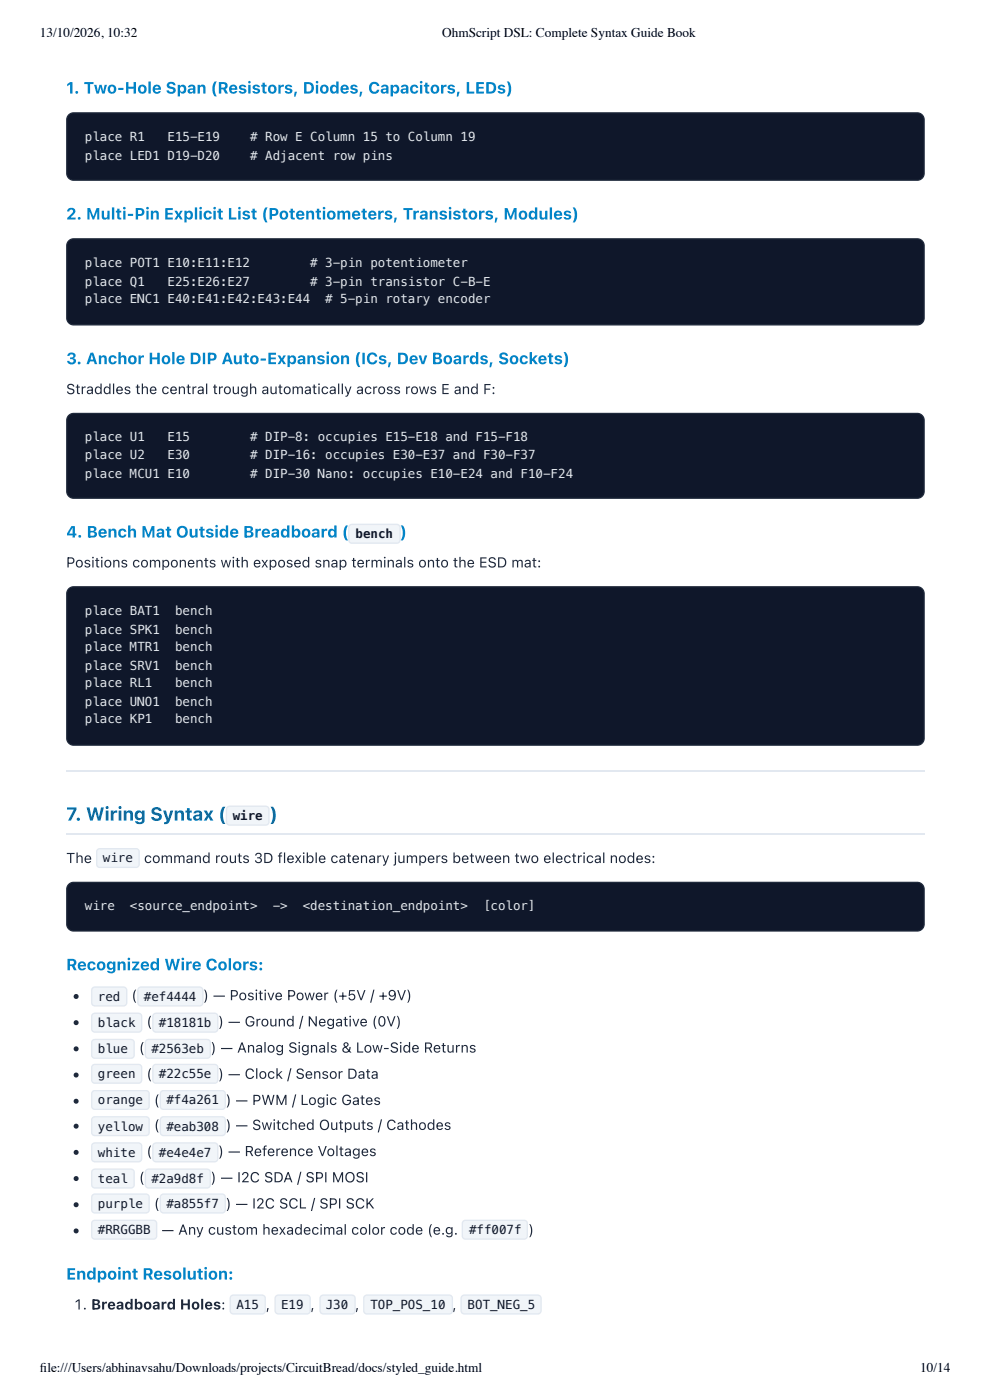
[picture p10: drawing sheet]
<svg xmlns="http://www.w3.org/2000/svg" width="210mm" height="297mm" viewBox="0 0 210 297" stroke-linecap="round" stroke-linejoin="round" font-family="sans-serif">
<path d="M14.6 24.4l.5-.3 .5-.2h178.9a1.45 1.45 0 0 1 1.4 1.5v11.4a1.46 1.46 0 0 1-1.4 1.4h-178.9a1.46 1.46 0 0 1-1.4-1.4v-11.4l.1-.6z" fill="#0f172a"/>
<path d="M14.6 24.4l.5-.3 .5-.2h178.9a1.45 1.45 0 0 1 1.4 1.5v11.4a1.46 1.46 0 0 1-1.4 1.4h-178.9a1.46 1.46 0 0 1-1.4-1.4v-11.4l.1-.6z" fill="none" stroke="#1e293b" stroke-width=".26"/>
<path d="M14.6 51.1l.5-.3 .5-.1h178.9a1.45 1.45 0 0 1 1.4 1.4v15.4a1.46 1.46 0 0 1-1.4 1.4h-178.9a1.46 1.46 0 0 1-1.4-1.4v-15.4l.1-.5z" fill="#0f172a"/>
<path d="M14.6 51.1l.5-.3 .5-.1h178.9a1.45 1.45 0 0 1 1.4 1.4v15.4a1.46 1.46 0 0 1-1.4 1.4h-178.9a1.46 1.46 0 0 1-1.4-1.4v-15.4l.1-.5z" fill="none" stroke="#1e293b" stroke-width=".26"/>
<path d="M14.6 88.1l.5-.3 .5-.1h178.9a1.45 1.45 0 0 1 1.4 1.5v15a1.46 1.46 0 0 1-1.4 1.5h-178.9a1.46 1.46 0 0 1-1.4-1.5v-15l.1-.6z" fill="#0f172a"/>
<path d="M14.6 88.1l.5-.3 .5-.1h178.9a1.45 1.45 0 0 1 1.4 1.5v15a1.46 1.46 0 0 1-1.4 1.5h-178.9a1.46 1.46 0 0 1-1.4-1.5v-15l.1-.6z" fill="none" stroke="#1e293b" stroke-width=".26"/>
<path d="M14.6 124.9l.5-.3 .5-.1h178.9a1.45 1.45 0 0 1 1.4 1.4v30.7a1.46 1.46 0 0 1-1.4 1.5h-178.9a1.46 1.46 0 0 1-1.4-1.5v-30.7l.1-.5z" fill="#0f172a"/>
<path d="M14.6 124.9l.5-.3 .5-.1h178.9a1.45 1.45 0 0 1 1.4 1.4v30.7a1.46 1.46 0 0 1-1.4 1.5h-178.9a1.46 1.46 0 0 1-1.4-1.5v-30.7l.1-.5z" fill="none" stroke="#1e293b" stroke-width=".26"/>
<path d="M14 163.6h182.1M14 176.9h182.1" fill="none" stroke="#e2e8f0" stroke-width=".26"/>
<path d="M14.6 187.6l.5-.3 .5-.1h178.9a1.45 1.45 0 0 1 1.4 1.4v7.5a1.46 1.46 0 0 1-1.4 1.4h-178.9a1.46 1.46 0 0 1-1.4-1.4v-7.6z" fill="#0f172a"/>
<path d="M14.6 187.6l.5-.3 .5-.1h178.9a1.45 1.45 0 0 1 1.4 1.4v7.5a1.46 1.46 0 0 1-1.4 1.4h-178.9a1.46 1.46 0 0 1-1.4-1.4v-7.6z" fill="none" stroke="#1e293b" stroke-width=".26"/>
<path d="M74.1 111.4l.5-.3h9.5a.79 .79 0 0 1 .8 .8v2.7a.79 .79 0 0 1-.8 .8h-9.5a.79 .79 0 0 1-.8-.8v-2.7z" fill="#f1f5f9"/>
<path d="M74.1 111.5l.5-.2h9.5a.66 .66 0 0 1 .7 .6v2.7a.66 .66 0 0 1-.7 .6h-9.5a.66 .66 0 0 1-.6-.6v-2.7z" fill="none" stroke="#e2e8f0" stroke-width=".26"/>
<path d="M48.1 171.2l.6-.3h7.7a.79 .79 0 0 1 .7 .8v2.7a.79 .79 0 0 1-.7 .8h-7.7a.79 .79 0 0 1-.8-.8v-2.7z" fill="#f1f5f9"/>
<path d="M48.2 171.2l.5-.1h7.7a.66 .66 0 0 1 .6 .6v2.7a.66 .66 0 0 1-.6 .6h-7.7a.66 .66 0 0 1-.7-.6v-2.7z" fill="none" stroke="#e2e8f0" stroke-width=".26"/>
<path d="M20.6 180.1l.6-.2h7.6a.79 .79 0 0 1 .8 .8v2.7a.79 .79 0 0 1-.8 .8h-7.6a.79 .79 0 0 1-.8-.8v-2.7z" fill="#f1f5f9"/>
<path d="M20.7 180.2l.5-.2h7.6a.66 .66 0 0 1 .7 .7v2.7a.66 .66 0 0 1-.7 .6h-7.6a.66 .66 0 0 1-.7-.6v-2.7z" fill="none" stroke="#e2e8f0" stroke-width=".26"/>
<circle cx="16.1" cy="211.4" r=".53" fill="#1e293b"/>
<path d="M19.5 209.5l.6-.2h6.1a.79 .79 0 0 1 .8 .8v2.6a.79 .79 0 0 1-.8 .8h-6.1a.79 .79 0 0 1-.8-.8v-2.6z" fill="#f1f5f9"/>
<path d="M19.6 209.6l.5-.2h6.1a.66 .66 0 0 1 .7 .7v2.6a.66 .66 0 0 1-.7 .7h-6.1a.66 .66 0 0 1-.7-.7v-2.6z" fill="none" stroke="#e2e8f0" stroke-width=".26"/>
<path d="M29.3 209.5l.6-.2h12.4a.79 .79 0 0 1 .8 .8v2.6a.79 .79 0 0 1-.8 .8h-12.4a.79 .79 0 0 1-.8-.8v-2.6z" fill="#f1f5f9"/>
<path d="M29.4 209.6l.5-.2h12.4a.66 .66 0 0 1 .7 .7v2.6a.66 .66 0 0 1-.7 .7h-12.4a.66 .66 0 0 1-.7-.7v-2.6z" fill="none" stroke="#e2e8f0" stroke-width=".26"/>
<circle cx="16.1" cy="217" r=".53" fill="#1e293b"/>
<path d="M19.5 215.1l.6-.3h9.3a.79 .79 0 0 1 .8 .8v2.7a.79 .79 0 0 1-.8 .8h-9.3a.79 .79 0 0 1-.8-.8v-2.7z" fill="#f1f5f9"/>
<path d="M19.6 215.2l.5-.2h9.3a.66 .66 0 0 1 .6 .6v2.7a.66 .66 0 0 1-.6 .6h-9.3a.66 .66 0 0 1-.7-.6v-2.7z" fill="none" stroke="#e2e8f0" stroke-width=".26"/>
<path d="M32.5 215.1l.6-.3h12.4a.79 .79 0 0 1 .8 .8v2.7a.79 .79 0 0 1-.8 .8h-12.4a.79 .79 0 0 1-.8-.8v-2.7z" fill="#f1f5f9"/>
<path d="M32.6 215.2l.5-.2h12.4a.66 .66 0 0 1 .7 .6v2.7a.66 .66 0 0 1-.7 .6h-12.4a.66 .66 0 0 1-.7-.6v-2.7z" fill="none" stroke="#e2e8f0" stroke-width=".26"/>
<circle cx="16.1" cy="222.5" r=".53" fill="#1e293b"/>
<path d="M19.5 220.6l.6-.2h7.7a.79 .79 0 0 1 .8 .8v2.6a.79 .79 0 0 1-.8 .8h-7.7a.79 .79 0 0 1-.8-.8v-2.6z" fill="#f1f5f9"/>
<path d="M19.6 220.7l.5-.2h7.7a.66 .66 0 0 1 .6 .7v2.6a.66 .66 0 0 1-.6 .7h-7.7a.66 .66 0 0 1-.7-.7v-2.6z" fill="none" stroke="#e2e8f0" stroke-width=".26"/>
<path d="M30.9 220.6l.6-.2h12.4a.79 .79 0 0 1 .8 .8v2.6a.79 .79 0 0 1-.8 .8h-12.4a.79 .79 0 0 1-.8-.8v-2.6z" fill="#f1f5f9"/>
<path d="M31 220.7l.5-.2h12.4a.66 .66 0 0 1 .7 .7v2.6a.66 .66 0 0 1-.7 .7h-12.4a.66 .66 0 0 1-.7-.7v-2.6z" fill="none" stroke="#e2e8f0" stroke-width=".26"/>
<circle cx="16.1" cy="228.1" r=".53" fill="#1e293b"/>
<path d="M19.5 225.9l.6-.2h9.3a.79 .79 0 0 1 .8 .8v2.6a.79 .79 0 0 1-.8 .8h-9.3a.79 .79 0 0 1-.8-.8v-2.6z" fill="#f1f5f9"/>
<path d="M19.6 226l.5-.2h9.3a.66 .66 0 0 1 .6 .7v2.6a.66 .66 0 0 1-.6 .7h-9.3a.66 .66 0 0 1-.7-.7v-2.6z" fill="none" stroke="#e2e8f0" stroke-width=".26"/>
<path d="M32.5 225.9l.6-.2h12.4a.79 .79 0 0 1 .8 .8v2.6a.79 .79 0 0 1-.8 .8h-12.4a.79 .79 0 0 1-.8-.8v-2.6z" fill="#f1f5f9"/>
<path d="M32.6 226l.5-.2h12.4a.66 .66 0 0 1 .7 .7v2.6a.66 .66 0 0 1-.7 .7h-12.4a.66 .66 0 0 1-.7-.7v-2.6z" fill="none" stroke="#e2e8f0" stroke-width=".26"/>
<circle cx="16.1" cy="233.6" r=".53" fill="#1e293b"/>
<path d="M19.5 231.5l.6-.3h10.9a.79 .79 0 0 1 .7 .8v2.7a.79 .79 0 0 1-.7 .8h-10.9a.79 .79 0 0 1-.8-.8v-2.7z" fill="#f1f5f9"/>
<path d="M19.6 231.6l.5-.2h10.9a.66 .66 0 0 1 .6 .6v2.7a.66 .66 0 0 1-.6 .6h-10.9a.66 .66 0 0 1-.7-.6v-2.7z" fill="none" stroke="#e2e8f0" stroke-width=".26"/>
<path d="M34.1 231.5l.6-.3h12.4a.79 .79 0 0 1 .8 .8v2.7a.79 .79 0 0 1-.8 .8h-12.4a.79 .79 0 0 1-.8-.8v-2.7z" fill="#f1f5f9"/>
<path d="M34.2 231.6l.5-.2h12.4a.66 .66 0 0 1 .7 .6v2.7a.66 .66 0 0 1-.7 .6h-12.4a.66 .66 0 0 1-.7-.6v-2.7z" fill="none" stroke="#e2e8f0" stroke-width=".26"/>
<circle cx="16.1" cy="238.9" r=".53" fill="#1e293b"/>
<path d="M19.5 237l.6-.2h10.9a.79 .79 0 0 1 .7 .8v2.6a.79 .79 0 0 1-.7 .8h-10.9a.79 .79 0 0 1-.8-.8v-2.6z" fill="#f1f5f9"/>
<path d="M19.6 237.1l.5-.2h10.9a.66 .66 0 0 1 .6 .7v2.6a.66 .66 0 0 1-.6 .7h-10.9a.66 .66 0 0 1-.7-.7v-2.6z" fill="none" stroke="#e2e8f0" stroke-width=".26"/>
<path d="M34.1 237l.6-.2h12.4a.79 .79 0 0 1 .8 .8v2.6a.79 .79 0 0 1-.8 .8h-12.4a.79 .79 0 0 1-.8-.8v-2.6z" fill="#f1f5f9"/>
<path d="M34.2 237.1l.5-.2h12.4a.66 .66 0 0 1 .7 .7v2.6a.66 .66 0 0 1-.7 .7h-12.4a.66 .66 0 0 1-.7-.7v-2.6z" fill="none" stroke="#e2e8f0" stroke-width=".26"/>
<circle cx="16.1" cy="244.5" r=".53" fill="#1e293b"/>
<path d="M19.5 242.6l.6-.2h9.3a.79 .79 0 0 1 .8 .8v2.6a.79 .79 0 0 1-.8 .8h-9.3a.79 .79 0 0 1-.8-.8v-2.6z" fill="#f1f5f9"/>
<path d="M19.6 242.7l.5-.2h9.3a.66 .66 0 0 1 .6 .7v2.6a.66 .66 0 0 1-.6 .7h-9.3a.66 .66 0 0 1-.7-.7v-2.6z" fill="none" stroke="#e2e8f0" stroke-width=".26"/>
<path d="M32.5 242.6l.6-.2h12.4a.79 .79 0 0 1 .8 .8v2.6a.79 .79 0 0 1-.8 .8h-12.4a.79 .79 0 0 1-.8-.8v-2.6z" fill="#f1f5f9"/>
<path d="M32.6 242.7l.5-.2h12.4a.66 .66 0 0 1 .7 .7v2.6a.66 .66 0 0 1-.7 .7h-12.4a.66 .66 0 0 1-.7-.7v-2.6z" fill="none" stroke="#e2e8f0" stroke-width=".26"/>
<circle cx="16.1" cy="250" r=".53" fill="#1e293b"/>
<path d="M19.5 248.1l.6-.2h7.7a.79 .79 0 0 1 .8 .8v2.7a.79 .79 0 0 1-.8 .7h-7.7a.79 .79 0 0 1-.8-.7v-2.7z" fill="#f1f5f9"/>
<path d="M19.6 248.2l.5-.2h7.7a.66 .66 0 0 1 .6 .7v2.7a.66 .66 0 0 1-.6 .6h-7.7a.66 .66 0 0 1-.7-.6v-2.7z" fill="none" stroke="#e2e8f0" stroke-width=".26"/>
<path d="M30.9 248.1l.6-.2h12.4a.79 .79 0 0 1 .8 .8v2.7a.79 .79 0 0 1-.8 .7h-12.4a.79 .79 0 0 1-.8-.7v-2.7z" fill="#f1f5f9"/>
<path d="M31 248.2l.5-.2h12.4a.66 .66 0 0 1 .7 .7v2.7a.66 .66 0 0 1-.7 .6h-12.4a.66 .66 0 0 1-.7-.6v-2.7z" fill="none" stroke="#e2e8f0" stroke-width=".26"/>
<circle cx="16.1" cy="255.6" r=".53" fill="#1e293b"/>
<path d="M19.5 253.4l.6-.2h10.9a.79 .79 0 0 1 .7 .8v2.6a.79 .79 0 0 1-.7 .8h-10.9a.79 .79 0 0 1-.8-.8v-2.6z" fill="#f1f5f9"/>
<path d="M19.6 253.5l.5-.2h10.9a.66 .66 0 0 1 .6 .7v2.6a.66 .66 0 0 1-.6 .7h-10.9a.66 .66 0 0 1-.7-.7v-2.6z" fill="none" stroke="#e2e8f0" stroke-width=".26"/>
<path d="M34.1 253.4l.6-.2h12.4a.79 .79 0 0 1 .8 .8v2.6a.79 .79 0 0 1-.8 .8h-12.4a.79 .79 0 0 1-.8-.8v-2.6z" fill="#f1f5f9"/>
<path d="M34.2 253.5l.5-.2h12.4a.66 .66 0 0 1 .7 .7v2.6a.66 .66 0 0 1-.7 .7h-12.4a.66 .66 0 0 1-.7-.7v-2.6z" fill="none" stroke="#e2e8f0" stroke-width=".26"/>
<circle cx="16.1" cy="261.1" r=".53" fill="#1e293b"/>
<path d="M19.5 259l.6-.2h12.4a.79 .79 0 0 1 .8 .8v2.6a.79 .79 0 0 1-.8 .8h-12.4a.79 .79 0 0 1-.8-.8v-2.6z" fill="#f1f5f9"/>
<path d="M19.6 259.1l.5-.2h12.4a.66 .66 0 0 1 .7 .7v2.6a.66 .66 0 0 1-.7 .7h-12.4a.66 .66 0 0 1-.7-.7v-2.6z" fill="none" stroke="#e2e8f0" stroke-width=".26"/>
<path d="M98.1 259l.6-.2h12.4a.79 .79 0 0 1 .8 .8v2.6a.79 .79 0 0 1-.8 .8h-12.4a.79 .79 0 0 1-.8-.8v-2.6z" fill="#f1f5f9"/>
<path d="M98.2 259.1l.5-.2h12.4a.66 .66 0 0 1 .7 .7v2.6a.66 .66 0 0 1-.7 .7h-12.4a.66 .66 0 0 1-.7-.7v-2.6z" fill="none" stroke="#e2e8f0" stroke-width=".26"/>
<path d="M48.9 274.9l.6-.3h6.1a.79 .79 0 0 1 .8 .8v2.7a.79 .79 0 0 1-.8 .8h-6.1a.79 .79 0 0 1-.8-.8v-2.7z" fill="#f1f5f9"/>
<path d="M49 275l.5-.2h6.1a.66 .66 0 0 1 .6 .6v2.7a.66 .66 0 0 1-.6 .6h-6.1a.66 .66 0 0 1-.7-.6v-2.7z" fill="none" stroke="#e2e8f0" stroke-width=".26"/>
<path d="M58.4 274.9l.6-.3h6.1a.79 .79 0 0 1 .8 .8v2.7a.79 .79 0 0 1-.8 .8h-6.1a.79 .79 0 0 1-.8-.8v-2.7z" fill="#f1f5f9"/>
<path d="M58.5 275l.5-.2h6.1a.66 .66 0 0 1 .6 .6v2.7a.66 .66 0 0 1-.6 .6h-6.1a.66 .66 0 0 1-.7-.6v-2.7z" fill="none" stroke="#e2e8f0" stroke-width=".26"/>
<path d="M68 274.9l.5-.3h6.1a.79 .79 0 0 1 .8 .8v2.7a.79 .79 0 0 1-.8 .8h-6.1a.79 .79 0 0 1-.8-.8v-2.7z" fill="#f1f5f9"/>
<path d="M68.1 275l.4-.2h6.1a.66 .66 0 0 1 .7 .6v2.7a.66 .66 0 0 1-.7 .6h-6.1a.66 .66 0 0 1-.6-.6v-2.7z" fill="none" stroke="#e2e8f0" stroke-width=".26"/>
<path d="M77.2 274.9l.6-.3h17.4a.79 .79 0 0 1 .8 .8v2.7a.79 .79 0 0 1-.8 .8h-17.4a.79 .79 0 0 1-.8-.8v-2.7z" fill="#f1f5f9"/>
<path d="M77.3 275l.5-.2h17.4a.66 .66 0 0 1 .7 .6v2.7a.66 .66 0 0 1-.7 .6h-17.4a.66 .66 0 0 1-.7-.6v-2.7z" fill="none" stroke="#e2e8f0" stroke-width=".26"/>
<path d="M97.9 274.9l.5-.3h15.6a.79 .79 0 0 1 .8 .8v2.7a.79 .79 0 0 1-.8 .8h-15.6a.79 .79 0 0 1-.8-.8v-2.7z" fill="#f1f5f9"/>
<path d="M98 275l.4-.2h15.6a.66 .66 0 0 1 .7 .6v2.7a.66 .66 0 0 1-.7 .6h-15.6a.66 .66 0 0 1-.6-.6v-2.7z" fill="none" stroke="#e2e8f0" stroke-width=".26"/>
<g font-size="4" fill="#0369a1">
<text x="14" y="174.1">7. Wiring Syntax (</text>
<text x="57.2" y="174.1">)</text>
</g>
<g font-size="3.4" fill="#0284c7">
<text x="14" y="19.8">1. Two-Hole Span (Resistors, Diodes, Capacitors, LEDs)</text>
<text x="14" y="46.6">2. Multi-Pin Explicit List (Potentiometers, Transistors, Modules)</text>
<text x="14" y="77.3">3. Anchor Hole DIP Auto-Expansion (ICs, Dev Boards, Sockets)</text>
<text x="14" y="114">4. Bench Mat Outside Breadboard (</text>
<text x="84.8" y="114">)</text>
<text x="14" y="205.8">Recognized Wire Colors:</text>
<text x="14" y="271.5">Endpoint Resolution:</text>
</g>
<g font-size="3" fill="#1e293b">
<text x="14" y="83.6">Straddles the central trough automatically across rows E and F:</text>
<text x="14" y="120.4">Positions components with exposed snap terminals onto the ESD mat:</text>
<text x="14" y="183.1">The</text>
<text x="30.5" y="183.1">command routs 3D flexible catenary jumpers between two electrical nodes:</text>
<text x="27.9" y="212.2">(</text>
<text x="43.1" y="212.2">) — Positive Power (+5V / +9V)</text>
<text x="31.1" y="217.8">(</text>
<text x="46.3" y="217.8">) — Ground / Negative (0V)</text>
<text x="29.5" y="223.3">(</text>
<text x="44.7" y="223.3">) — Analog Signals &amp; Low-Side Returns</text>
<text x="31.1" y="228.9">(</text>
<text x="46.3" y="228.9">) — Clock / Sensor Data</text>
<text x="32.6" y="234.4">(</text>
<text x="32.6" y="239.7">(</text>
<text x="47.9" y="234.4">) — PWM / Logic Gates</text>
<text x="47.9" y="239.7">) — Switched Outputs / Cathodes</text>
<text x="31.1" y="245.3">(</text>
<text x="46.3" y="245.3">) — Reference Voltages</text>
<text x="29.5" y="250.8">(</text>
<text x="44.7" y="250.8">) — I2C SDA / SPI MOSI</text>
<text x="32.6" y="256.4">(</text>
<text x="47.9" y="256.4">) — I2C SCL / SPI SCK</text>
<text x="34.2" y="261.9">— Any custom hexadecimal color code (e.g.</text>
<text x="112" y="261.9">)</text>
<text x="15.6" y="277.8">1. Breadboard Holes:</text>
<text x="56.4" y="277.8">,</text>
<text x="65.8" y="277.8">,</text>
<text x="75.3" y="277.8">,</text>
<text x="95.9" y="277.8">,</text>
</g>
<g font-size="2.8">
<text x="8.5" y="7.9">13/10/2026, 10:32</text>
<text x="93.7" y="7.9">OhmScript DSL: Complete Syntax Guide Book</text>
<text x="8.5" y="291">fi le:///Users/abhinavsahu/Downloads/projects/CircuitBread/docs/styled_guide.html</text>
<text x="195.1" y="291">10/14</text>
</g>
<g font-size="2.6" fill="#e2e8f0">
<text x="18" y="29.9">place R1</text>
<text x="35.5" y="29.9">E15-E19</text>
<text x="53" y="29.9"># Row E Column 15 to Column 19</text>
<text x="18" y="33.9">place LED1 D19-D20</text>
<text x="53" y="33.9"># Adjacent row pins</text>
<text x="18" y="56.6">place POT1 E10:E11:E12</text>
<text x="65.8" y="56.6"># 3-pin potentiometer</text>
<text x="18" y="60.6">place Q1</text>
<text x="18" y="64.3">place ENC1 E40:E41:E42:E43:E44</text>
<text x="35.5" y="60.6">E25:E26:E27</text>
<text x="65.8" y="60.6"># 3-pin transistor C-B-E</text>
<text x="69" y="64.3"># 5-pin rotary encoder</text>
<text x="18" y="93.7">place U1</text>
<text x="35.5" y="93.7">E15</text>
<text x="53" y="93.7"># DIP-8: occupies E15-E18 and F15-F18</text>
<text x="18" y="97.4">place U2</text>
<text x="18" y="101.3">place MCU1 E10</text>
<text x="35.5" y="97.4">E30</text>
<text x="53" y="97.4"># DIP-16: occupies E30-E37 and F30-F37</text>
<text x="53" y="101.3"># DIP-30 Nano: occupies E10-E24 and F10-F24</text>
<text x="18" y="130.4">place BAT1</text>
<text x="37.1" y="130.4">bench</text>
<text x="18" y="134.4">place SPK1</text>
<text x="37.1" y="134.4">bench</text>
<text x="18" y="138.1">place MTR1</text>
<text x="18" y="142.1">place SRV1</text>
<text x="37.1" y="138.1">bench</text>
<text x="37.1" y="142.1">bench</text>
<text x="18" y="145.8">place RL1</text>
<text x="18" y="149.8">place UNO1</text>
<text x="37.1" y="145.8">bench</text>
<text x="37.1" y="149.8">bench</text>
<text x="18" y="153.5">place KP1</text>
<text x="37.1" y="153.5">bench</text>
<text x="18" y="193.1">wire</text>
<text x="27.5" y="193.1">&lt;source_endpoint&gt;</text>
<text x="57.8" y="193.1">-&gt;</text>
<text x="64.2" y="193.1">&lt;destination_endpoint&gt;</text>
<text x="102.4" y="193.1">[color]</text>
</g>
<g font-size="2.6" fill="#0f172a">
<text x="75.4" y="114.2">bench</text>
<text x="49.4" y="174">wire</text>
<text x="21.8" y="183">wire</text>
<text x="20.8" y="212.3">red</text>
<text x="30.5" y="212.3">#ef4444</text>
<text x="20.8" y="217.9">black</text>
<text x="33.7" y="217.9">#18181b</text>
<text x="20.8" y="223.4">blue</text>
<text x="32.1" y="223.4">#2563eb</text>
<text x="20.8" y="228.7">green</text>
<text x="33.7" y="228.7">#22c55e</text>
<text x="20.8" y="234.3">orange</text>
<text x="20.8" y="239.8">yellow</text>
<text x="35.3" y="234.3">#f4a261</text>
<text x="35.3" y="239.8">#eab308</text>
<text x="20.8" y="245.4">white</text>
<text x="33.7" y="245.4">#e4e4e7</text>
<text x="20.8" y="251">teal</text>
<text x="32.1" y="251">#2a9d8f</text>
<text x="20.8" y="256.2">purple</text>
<text x="35.3" y="256.2">#a855f7</text>
<text x="20.8" y="261.8">#RRGGBB</text>
<text x="99.4" y="261.8">#ff007f</text>
<text x="50.1" y="277.7">A15</text>
<text x="59.6" y="277.7">E19</text>
<text x="69.1" y="277.7">J30</text>
<text x="78.5" y="277.7">TOP_POS_10</text>
<text x="99.1" y="277.7">BOT_NEG_5</text>
</g>
</svg>
